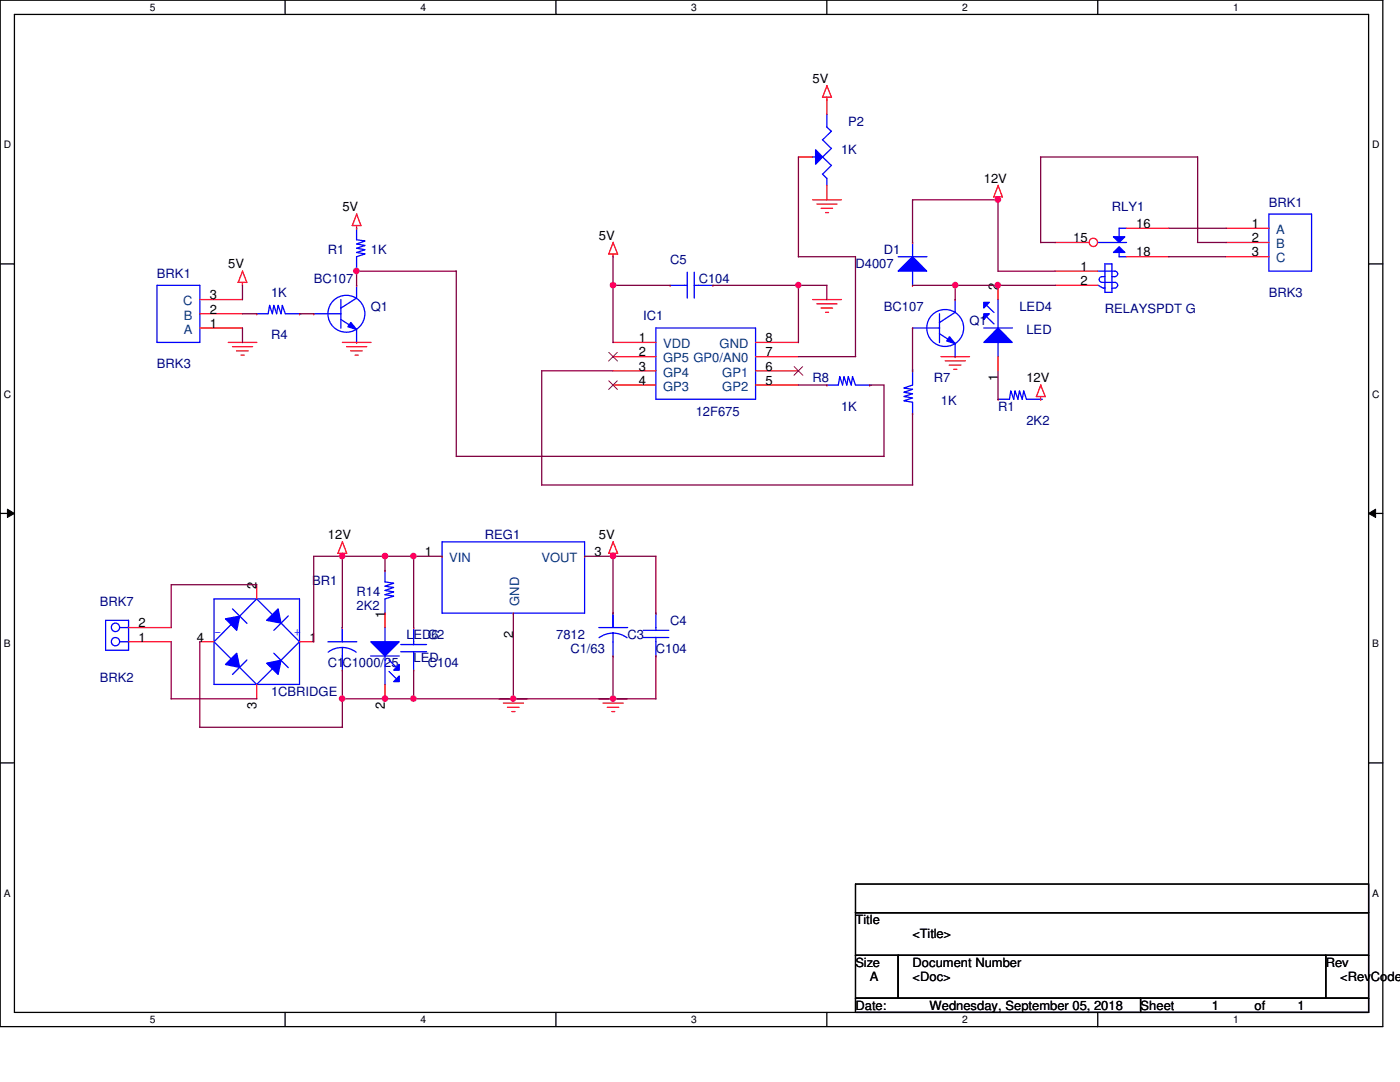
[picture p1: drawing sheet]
<svg xmlns="http://www.w3.org/2000/svg" width="279mm" height="216mm" viewBox="0 0 279 216" stroke-linecap="round" stroke-linejoin="round" font-family="sans-serif">
<path d="M0 0h276v204.9h-276zM2.9 2.9h270.2v199.1h-270.2z" fill="none" stroke="#000" stroke-width=".25"/>
<g fill="#fff">
<path d="M29.9 .3h1.1v2.3h-1.1z"/>
<path d="M29.9 202.3h1.1v2.3h-1.1z"/>
</g>
<path d="M56.9 0v2.9M56.9 202v2.9" fill="none" stroke="#000" stroke-width=".25"/>
<g fill="#fff">
<path d="M83.9 .3h1.1v2.3h-1.1z"/>
<path d="M83.9 202.3h1.1v2.3h-1.1z"/>
</g>
<path d="M111 0v2.9M111 202v2.9" fill="none" stroke="#000" stroke-width=".25"/>
<g fill="#fff">
<path d="M138 .3h1.1v2.3h-1.1z"/>
<path d="M138 202.3h1.1v2.3h-1.1z"/>
</g>
<path d="M165 0v2.9M165 202v2.9" fill="none" stroke="#000" stroke-width=".25"/>
<g fill="#fff">
<path d="M192 .3h1.1v2.3h-1.1z"/>
<path d="M192 202.3h1.1v2.3h-1.1z"/>
</g>
<path d="M219.1 0v2.9M219.1 202v2.9" fill="none" stroke="#000" stroke-width=".25"/>
<g fill="#fff">
<path d="M246.1 .3h1.1v2.3h-1.1z"/>
<path d="M246.1 202.3h1.1v2.3h-1.1z"/>
<path d="M.8 27.8h1.4v2.2h-1.4z"/>
<path d="M273.9 27.8h1.4v2.2h-1.4z"/>
<path d="M.8 77.6h1.4v2.2h-1.4z"/>
<path d="M273.9 77.6h1.4v2.2h-1.4z"/>
</g>
<path d="M0 52.7h2.9M273.1 52.7h2.9" fill="none" stroke="#000" stroke-width=".25"/>
<g fill="#fff">
<path d="M.8 127.3h1.3v2.3h-1.3z"/>
<path d="M273.9 127.3h1.3v2.3h-1.3z"/>
</g>
<path d="M0 102.4h2.9M273.1 102.4h2.9" fill="none" stroke="#000" stroke-width=".25"/>
<path d="M1.5 101.6l1.4 .8-1.4 .9zM273.1 102.4l1.4-.8v1.7z" fill="#000"/>
<path d="M1.5 101.6l1.4 .8-1.4 .9zM273.1 102.4l1.4-.8v1.7z" fill="none" stroke="#000" stroke-width=".2"/>
<g fill="#fff">
<path d="M.8 177.1h1.3v2.3h-1.3z"/>
<path d="M273.9 177.1h1.3v2.3h-1.3z"/>
</g>
<path d="M0 152.2h2.9M273.1 152.2h2.9M170.7 176.4h102.4v25.6h-102.4zM170.7 182.1h102.4M170.7 190.6h102.4M170.7 199.2h102.4M179.2 190.6v8.6M227.6 199.2v2.8M264.6 190.6v8.6" fill="none" stroke="#000" stroke-width=".25"/>
<g fill="none" stroke="#f00" stroke-width=".25">
<path d="M165 19.4v.6M165 17.1l.9 2.3M165.1 17.1l-1 2.3h1.8M162.2 39.9h5.7M198.3 39.3h1.7M199.2 39.3v.6M199.2 37l.9 2.3M199.2 37l-.9 2.3M47.5 56.3h1.7M48.4 56.3v.7M48.4 54.1l.9 2.3M48.4 54.1l-.9 2.2"/>
<path d="M70.3 45h1.7M71.2 45v.6M71.2 42.7l.9 2.3M71.2 42.7l-.9 2.3M121.5 50.7h1.7M122.3 50.7v.6M122.3 48.4l1 2.3M122.4 48.3l-.9 2.4M162.2 59.8h5.7M163 40.7h4M163.9 41.6h2.3M164.8 42.4h.6"/>
<path d="M45.6 68.3h5.7M46.4 69.2h4M47.2 70h2.3M48.1 70.9h.6M68.3 68.3h5.7M69.2 69.2h4M70 70h2.3M70.9 70.9h.6M163 60.6h4M163.9 61.5h2.3M164.8 62.3h.6M182.1 74h.1"/>
<path d="M187.8 71.2h5.7M188.6 72h4.1M189.4 72.9h2.4M190.3 73.7h.7M199.2 79.7h.1M206.8 79.1h1.8M207.7 79.7h.1M207.7 79.1v.6M207.7 76.8l.9 2.4M207.7 76.8l-.9 2.3M182.1 82.5h.1M67.4 110.4h1.8"/>
<path d="M68.3 110.4v.6M68.3 108.1l.9 2.3M68.4 108.1l-1 2.3M121.5 110.4h1.7M122.3 110.4v.6M122.3 108.1l1 2.3M122.4 108.1l-.9 2.3M68.3 125.2h.1M68.3 133.7h.1M82.5 125.2h.1M82.5 133.7h.1M99.6 139.4h5.7"/>
<path d="M119.5 139.4h5.8M100.5 140.3h4M101.3 141.1h2.3M102.2 142h.6M120.4 140.3h4M121.2 141.1h2.3M122.1 142h.6"/>
</g>
<path d="M182.1 73.7v3.1l-1.7 .6 1.7 .3-1.7 .6 1.7 .3-1.7 .5 1.7 .3-1.7 .6 1.7 .3v2.3M199.1 79.7h2.4l.2-1.7 .6 1.7 .3-1.7 .6 1.7 .3-1.7 .5 1.7 .3-1.7 .6 1.7h3.1M65.4 128.1h5.8M68.3 129.2l1.5 .2 1.3 .7M68.3 129.2l-1.5 .2-1.3 .7M68.3 125.2v2.9M68.3 129.2v4.6M80 130h5.1M80 128.6h5.1M82.5 125.2v3.5M82.5 130v3.8" fill="none" stroke="#00f" stroke-width=".25"/>
<path d="M199.2 65.4l2.8 2.9h-5.7z" fill="#00f"/>
<path d="M199.2 65.4l2.8 2.9h-5.7z" fill="none" stroke="#00f" stroke-width=".25"/>
<path d="M196.3 62.6h1.1l-1.1 1.2z" fill="#00f"/>
<path d="M196.3 62.6h1.1l-1.1 1.2z" fill="none" stroke="#00f" stroke-width=".25"/>
<path d="M196.3 60.3h1.1l-1.1 1.2z" fill="#00f"/>
<g fill="none" stroke="#00f" stroke-width=".25">
<path d="M68 59.8v5.7M71.2 56.9v2.6M71.2 59.5l-3.2 2M199.2 59.7v5.7M62.6 62.6h5.5M68 63.8l3.2 2M71.2 65.7v2.7M196.3 60.3h1.1l-1.1 1.2zM196.3 65.4h5.8M196.9 63.2l1.5 1.4M196.9 60.9l1.5 1.5M199.2 68.3v2.9"/>
<circle cx="69.1" cy="62.6" r="3.7"/>
</g>
<path d="M199.2 56.9v2.9M199.2 71.2v2.8" fill="none" stroke="#f00" stroke-width=".25"/>
<path d="M70 64.3l1.2 1.4-1.8-.5z" fill="#00f"/>
<path d="M70 64.3l1.2 1.4-1.8-.5z" fill="none" stroke="#00f" stroke-width=".25"/>
<path d="M71.2 56.9h.1M62.6 62.6h.1M71.2 68.3h.1" fill="none" stroke="#f00" stroke-width=".25"/>
<path d="M182.1 51.2l2.9 2.9h-5.8z" fill="#00f"/>
<g fill="none" stroke="#00f" stroke-width=".25">
<path d="M179.2 51.2h5.8M182.1 51.2l2.9 2.9h-5.8zM182.1 48.3v2.9M182.1 54.1v2.8M253.2 42.7h8.5v11.4h-8.5zM130.9 65.4h19.9v14.3h-19.9zM165 76.8h2.3l.3-1.7 .5 1.7 .3-1.7 .6 1.7 .3-1.7 .6 1.7 .2-1.7 .6 1.7h3.2M51.2 119.5l3.5 3.4M51.2 119.5l-3.4 3.5M42.7 128.1l3.7 3.7M46.4 124.3l-3.7 3.8M47.8 133.2l3.5 3.4"/>
<path d="M54.7 130.3l2.8 2.9M54.7 133.1l-3.5 3.5M56 124.3l3.8 3.8M59.8 128l-3.7 3.7"/>
</g>
<g fill="none" stroke="#f00" stroke-width=".25">
<path d="M182.1 56.9h.1M182.1 48.4h.1M244.7 45.6h8.5M244.7 48.4h8.5M244.7 51.2h8.5M122.3 68.3h8.6M122.3 71.2h8.6M122.3 74h8.6M122.3 76.8h8.6M150.8 68.3h8.5M150.8 71.2h8.5M150.8 74h8.5"/>
<path d="M150.8 76.8h8.5M165 76.8h.1M173.6 76.8h.1"/>
</g>
<path d="M121.5 70.3l1.7 1.8M121.5 76l1.7 1.7M123.2 70.3l-1.7 1.8M123.2 76l-1.7 1.7M158.5 73.2l1.7 1.7M160.2 73.2l-1.7 1.7" fill="none" stroke="#804000" stroke-width=".2"/>
<path d="M53.2 123.8l2.3-2.3 .6 2.8z" fill-rule="evenodd" fill="#00f"/>
<path d="M53.2 123.8l2.3-2.3 .6 2.8z" fill="none" stroke="#00f" stroke-width=".25"/>
<path d="M45 132.6l2.2-2.3 .6 2.9z" fill-rule="evenodd" fill="#00f"/>
<path d="M45 132.6l2.2-2.3 .6 2.9z" fill="none" stroke="#00f" stroke-width=".25"/>
<path d="M53.2 132.3l2.9-.6-.6 2.9z" fill-rule="evenodd" fill="#00f"/>
<path d="M53.2 132.3l2.9-.6-.6 2.9z" fill="none" stroke="#00f" stroke-width=".25"/>
<path d="M45 123.5l2.8-.6-.6 2.9z" fill-rule="evenodd" fill="#00f"/>
<g fill="none" stroke="#00f" stroke-width=".25">
<path d="M42.7 119.5h17.1v17.1h-17.1zM76.8 113.8v2.3l1.8 .3-1.8 .6 1.8 .2-1.8 .6 1.8 .3-1.8 .6 1.8 .3-1.8 .5v3.2M88.2 108.1h28.5v14.2h-28.5zM21.1 123.8h4.6v6h-4.6zM23.9 128.1h1.8M23.9 125.2h1.8M45 123.5l2.8-.6-.6 2.9zM46.4 121.5l2.9 2.9M49.3 131.7l-2.9 2.9M57.5 122.9l-2.8 2.9"/>
<circle cx="23" cy="125.2" r=".84"/>
<circle cx="23" cy="128" r=".83"/>
</g>
<path d="M51.2 116.7v2.8M76.8 113.8h.1M88.2 111h.1M116.7 111h.1M25.7 128.1h8.5M25.7 125.2h8.5M39.9 128.1h2.8M51.2 136.6v2.8M59.8 128.1h2.8M76.8 122.3h.1M102.4 122.3h.1" fill="none" stroke="#f00" stroke-width=".25"/>
<path d="M223.4 49.2l1.1 1.2h-2.3z" fill="#00f"/>
<path d="M223.4 49.2l1.1 1.2h-2.3z" fill="none" stroke="#00f" stroke-width=".25"/>
<path d="M222.2 47.2h2.3l-1.1 1.2z" fill="#00f"/>
<g fill="none" stroke="#00f" stroke-width=".25">
<path d="M31.3 56.9h8.6v11.4h-8.6zM71.2 45.5v2.3l1.7 .3-1.7 .6 1.7 .3-1.7 .5 1.7 .3-1.7 .6 1.7 .3-1.7 .5v3.2M219.1 54.1h3.4a.55 .55 0 0 1 .6 .6 .55 .55 0 0 1-.6 .5h-.6M219.1 56.9l.5 .3M219.1 48.4h5.7M219.7 57.2l.3 .2 .6 .1M219.9 55.2h.6M219.9 55.2a.57 .57 0 0 0-.5 .6 .57 .57 0 0 0 .5 .5h2.6a.57 .57 0 0 1 .6 .6 .57 .57 0 0 1-.6 .6h-.6M220.5 52.7h1.4M220.5 52.7v5.7M220.5 58.3h1.5M221.9 52.6v5.7"/>
<path d="M222.2 47.2h2.3l-1.1 1.2zM223.4 45.5v1.7M223.4 50.4v.9M223.4 45.6h1.4M223.4 51.2h1.4M51.2 62.6h2.3l.3-1.7 .6 1.7 .3-1.7 .5 1.7 .3-1.7 .6 1.7 .2-1.7 .6 1.7h3.2M119.5 125.2h5.8M122.3 126.3l1.5 .3 1.3 .7M122.3 126.3l-1.4 .3-1.4 .7M122.3 122.3v2.9M122.3 126.3v4.6M128.4 127.2h5.1"/>
<path d="M128.4 125.8h5.1M130.9 122.3v3.5M130.9 127.2v3.7"/>
</g>
<g fill="none" stroke="#f00" stroke-width=".25">
<path d="M39.9 59.8h8.5M71.2 45.6h.1M71.2 54.1h.1M210.6 48.4h6.8M210.6 54.1h8.5M210.6 56.9h8.5M224.8 45.6h8.5M224.8 51.2h8.5M39.9 65.4h8.5M39.9 62.6h8.5M51.2 62.6h.1M59.8 62.6h.1"/>
<path d="M122.3 122.3h.1M122.3 130.9h.1M130.9 122.3h.1M130.9 130.9h.1"/>
<circle cx="218.2" cy="48.4" r=".83"/>
</g>
<path d="M162.8 29.9l1.4 1.4-1.4 1.5z" fill="#00f"/>
<path d="M162.1 31.3h.7M162.8 29.9l1.4 1.4-1.4 1.5zM164.1 34.7l.9 .9M164.1 31.3l1.8 1.7M164.1 27.9l1.8 1.7M165 25.3l.9 .9M165 22.7v2.7M165 35.6v1.4M165.9 33l-1.7 1.8M165.9 29.6l-1.7 1.7M165.9 26.2l-1.7 1.7" fill="none" stroke="#00f" stroke-width=".25"/>
<path d="M165 19.9v2.9M159.3 31.3h2.9M165 37v2.9" fill="none" stroke="#f00" stroke-width=".25"/>
<path d="M74 128.1h5.7l-2.9 2.8z" fill="#00f"/>
<path d="M74 128.1h5.7l-2.9 2.8z" fill="none" stroke="#00f" stroke-width=".25"/>
<path d="M79.7 132.6v1.1h-1.1z" fill="#00f"/>
<path d="M79.7 132.6v1.1h-1.1z" fill="none" stroke="#00f" stroke-width=".25"/>
<path d="M79.7 134.9v1.1h-1.1z" fill="#00f"/>
<g fill="none" stroke="#00f" stroke-width=".25">
<path d="M133.7 56.9h3.5M137.2 54.3v5.2M138.5 56.9h3.8M138.6 54.3v5.2M190.6 59.8v2.6M182.1 65.4h5.4M187.5 62.6v5.8M187.5 66.6l3.2 2M190.6 68.6v2.6M190.6 62.3l-3.1 2.1M74 130.9h5.7M76.8 125.2v2.9"/>
<path d="M76.8 130.9v5.7M77.6 131.7l1.5 1.5M77.6 134l1.5 1.5M79.7 134.9v1.1h-1.1z"/>
<circle cx="188.6" cy="65.4" r="3.7"/>
</g>
<path d="M133.7 56.9h.1M142.3 56.9h.1M76.8 122.3v2.9M76.8 136.6v2.8" fill="none" stroke="#f00" stroke-width=".25"/>
<path d="M189.5 67.2l1.1 1.4-1.7-.6z" fill="#00f"/>
<path d="M189.5 67.2l1.1 1.4-1.7-.6z" fill="none" stroke="#00f" stroke-width=".25"/>
<path d="M190.6 59.8h.1M182.1 65.4h.1M190.6 71.2h.1" fill="none" stroke="#f00" stroke-width=".25"/>
<g fill="none" stroke="#800040" stroke-width=".25">
<path d="M159.3 31.3v20M182.1 39.8v8.6M182.1 39.9h17.1M199.2 39.9v14.2M207.6 31.3h31.4M207.7 31.3v17.1M239 31.3v17.1M48.4 56.9v2.9M91.1 54.1v37M91.1 54.1h-19.9v2.9M122.3 56.9h11.5M122.3 51.2v17.2"/>
<path d="M142.3 56.9h22.8M159.3 51.2h11.4M159.3 56.9v11.5M165 56.9v2.9M170.7 51.2v20M182.1 56.9h28.5M190.6 56.9v2.9M199.2 54.1h11.4M207.7 48.4h2.9M233.3 51.2h11.4M233.3 45.6h11.4M239 48.4h5.7"/>
<path d="M48.4 62.6h2.9M48.4 65.4v3M59.8 62.6h2.9M108.1 74h14.2M108.1 74v22.8h74.1M159.3 76.8h5.8M159.3 71.2h11.5M173.6 76.8h2.8v14.3M182.1 65.4v8.6M199.2 74v5.7M91.1 91.1h85.3M182.1 82.5v14.3"/>
<path d="M51.3 116.7h-17.1v8.6M68.3 111v14.3M76.8 111v2.9M82.5 111v14.3M88.3 111h-25.7v17.1M116.7 111h14.2v11.4M122.3 111v11.4M34.2 139.4h17.1M34.2 128.1v11.4M39.9 128.1v17h28.5M68.3 133.7v11.5M68.3 139.4h62.6"/>
<path d="M82.5 133.7v5.8M102.4 122.3v17.2M122.3 130.9v8.6M130.9 130.9v8.6"/>
</g>
<circle cx="68.3" cy="111" r=".56" fill="#f0f"/>
<circle cx="68.3" cy="111" r=".56" fill="none" stroke="#f0f" stroke-width=".25"/>
<circle cx="122.3" cy="111" r=".56" fill="#f0f"/>
<circle cx="122.3" cy="111" r=".56" fill="none" stroke="#f0f" stroke-width=".25"/>
<circle cx="122.3" cy="139.4" r=".56" fill="#f0f"/>
<circle cx="122.3" cy="139.4" r=".56" fill="none" stroke="#f0f" stroke-width=".25"/>
<circle cx="71.1" cy="54.1" r=".56" fill="#f0f"/>
<circle cx="71.1" cy="54.1" r=".56" fill="none" stroke="#f0f" stroke-width=".25"/>
<circle cx="190.6" cy="56.9" r=".56" fill="#f0f"/>
<circle cx="190.6" cy="56.9" r=".56" fill="none" stroke="#f0f" stroke-width=".25"/>
<circle cx="159.3" cy="56.9" r=".55" fill="#f0f"/>
<circle cx="159.3" cy="56.9" r=".55" fill="none" stroke="#f0f" stroke-width=".25"/>
<circle cx="199.1" cy="39.8" r=".56" fill="#f0f"/>
<circle cx="199.1" cy="39.8" r=".56" fill="none" stroke="#f0f" stroke-width=".25"/>
<circle cx="199.1" cy="56.9" r=".56" fill="#f0f"/>
<circle cx="199.1" cy="56.9" r=".56" fill="none" stroke="#f0f" stroke-width=".25"/>
<circle cx="68.3" cy="139.4" r=".56" fill="#f0f"/>
<circle cx="68.3" cy="139.4" r=".56" fill="none" stroke="#f0f" stroke-width=".25"/>
<circle cx="76.8" cy="139.4" r=".56" fill="#f0f"/>
<circle cx="76.8" cy="139.4" r=".56" fill="none" stroke="#f0f" stroke-width=".25"/>
<circle cx="122.3" cy="56.9" r=".56" fill="#f0f"/>
<circle cx="122.3" cy="56.9" r=".56" fill="none" stroke="#f0f" stroke-width=".25"/>
<circle cx="82.5" cy="139.4" r=".56" fill="#f0f"/>
<circle cx="82.5" cy="139.4" r=".56" fill="none" stroke="#f0f" stroke-width=".25"/>
<circle cx="76.8" cy="111" r=".56" fill="#f0f"/>
<circle cx="76.8" cy="111" r=".56" fill="none" stroke="#f0f" stroke-width=".25"/>
<circle cx="102.4" cy="139.4" r=".55" fill="#f0f"/>
<circle cx="102.4" cy="139.4" r=".55" fill="none" stroke="#f0f" stroke-width=".25"/>
<circle cx="82.5" cy="111" r=".56" fill="#f0f"/>
<circle cx="82.5" cy="111" r=".56" fill="none" stroke="#f0f" stroke-width=".25"/>
<g font-size="2.5">
<text x="162.2" y="16.6">5V</text>
<text x="196.3" y="36.4">12V</text>
<text x="68.3" y="42.2">5V</text>
<text x="119.5" y="47.8">5V</text>
<text x="226.8" y="45.5">16</text>
<text x="249.8" y="45.5">1</text>
<text x="45.6" y="53.5">5V</text>
<text x="214.2" y="48.3">15</text>
<text x="226.8" y="51.2">18</text>
<text x="249.8" y="48.3">2</text>
<text x="249.8" y="51.2">3</text>
<text x="41.9" y="59.7">3</text>
<text x="199.1" y="57.8" transform="rotate(-90 199.1 57.8)">2</text>
<text x="215.6" y="54.1">1</text>
<text x="215.6" y="56.9">2</text>
<text x="41.9" y="65.4">1</text>
<text x="41.9" y="62.6">2</text>
<text x="127.5" y="68.3">1</text>
<text x="127.5" y="71.1">2</text>
<text x="152.8" y="71.1">7</text>
<text x="152.8" y="68.3">8</text>
<text x="127.5" y="74">3</text>
<text x="127.5" y="76.8">4</text>
<text x="152.8" y="76.8">5</text>
<text x="152.8" y="74">6</text>
<text x="199.1" y="76.1" transform="rotate(-90 199.1 76.1)">1</text>
<text x="204.9" y="76.3">12V</text>
<text x="65.4" y="107.6">12V</text>
<text x="119.5" y="107.6">5V</text>
<text x="84.8" y="111">1</text>
<text x="118.7" y="111">3</text>
<text x="51.2" y="117.5" transform="rotate(-90 51.2 117.5)">2</text>
<text x="27.6" y="125.2">2</text>
<text x="76.8" y="123.2" transform="rotate(-90 76.8 123.2)">1</text>
<text x="27.6" y="128">1</text>
<text x="39.3" y="128">4</text>
<text x="61.8" y="128">1</text>
<text x="102.4" y="127.3" transform="rotate(-90 102.4 127.3)">2</text>
<text x="51.2" y="141.5" transform="rotate(-90 51.2 141.5)">3</text>
<text x="76.8" y="141.5" transform="rotate(-90 76.8 141.5)">2</text>
<text x="170.7" y="184.4">Title</text>
<text x="182.1" y="187.2">&lt;Title&gt;</text>
<text x="170.7" y="192.9">Size</text>
<text x="173.6" y="195.7">A</text>
<text x="182.1" y="195.7">&lt;Doc&gt;</text>
<text x="182.1" y="192.9">Document Number</text>
<text x="264.6" y="192.9">Rev</text>
<text x="267.5" y="195.7">&lt;RevCode&gt;</text>
<text x="170.7" y="201.5">Date:</text>
<text x="185.5" y="201.5">Wednesday, September 05, 2018</text>
<text x="227.6" y="201.5">Sheet</text>
<text x="241.9" y="201.5">1</text>
<text x="250.4" y="201.5">of</text>
<text x="258.9" y="201.5">1</text>
</g>
<g font-size="2.5" fill="#000080">
<text x="169.3" y="25.1">P2</text>
<text x="167.9" y="30.8">1K</text>
<text x="253.2" y="41.3">BRK1</text>
<text x="221.9" y="42.2">RLY1</text>
<text x="65.4" y="50.7">R1</text>
<text x="74" y="50.7">1K</text>
<text x="133.7" y="52.7">C5</text>
<text x="170.7" y="53.5">D4007</text>
<text x="176.4" y="50.7">D1</text>
<text x="31.3" y="55.5">BRK1</text>
<text x="54.1" y="59.2">1K</text>
<text x="62.6" y="56.4">BC107</text>
<text x="139.4" y="56.4">C104</text>
<text x="253.2" y="59.2">BRK3</text>
<text x="74" y="62.1">Q1</text>
<text x="128.4" y="63.8">IC1</text>
<text x="176.4" y="62.1">BC107</text>
<text x="193.5" y="64.9">Q1</text>
<text x="203.5" y="62.1">LED4</text>
<text x="220.5" y="62.4">RELAYSPDT G</text>
<text x="54.1" y="67.7">R4</text>
<text x="204.9" y="66.6">LED</text>
<text x="31.3" y="73.4">BRK3</text>
<text x="162.2" y="76.3">R8</text>
<text x="186.4" y="76.3">R7</text>
<text x="138.9" y="83.1">12F675</text>
<text x="167.9" y="82">1K</text>
<text x="187.8" y="80.9">1K</text>
<text x="199.2" y="82">R1</text>
<text x="204.9" y="84.8">2K2</text>
<text x="96.8" y="107.6">REG1</text>
<text x="62.3" y="116.7">BR1</text>
<text x="71.2" y="119">R14</text>
<text x="19.9" y="120.9">BRK7</text>
<text x="71.2" y="121.8">2K2</text>
<text x="133.7" y="124.6">C4</text>
<text x="81.1" y="127.5">LED6</text>
<text x="85.4" y="127.5">C2</text>
<text x="111" y="127.5">7812</text>
<text x="113.8" y="130.3">C1/63</text>
<text x="125.2" y="127.5">C3</text>
<text x="130.9" y="130.3">C104</text>
<text x="19.9" y="136">BRK2</text>
<text x="65.4" y="133.2">C1C1000/25</text>
<text x="82.5" y="132">LED</text>
<text x="85.4" y="133.2">C104</text>
<text x="54.1" y="138.9">1CBRIDGE</text>
</g>
<g font-size="2.5" fill="#004080">
<text x="254.7" y="46.7">A</text>
<text x="254.7" y="49.5">B</text>
<text x="254.7" y="52.4">C</text>
<text x="36.6" y="60.9">C</text>
<text x="36.7" y="63.8">B</text>
<text x="36.7" y="66.6">A</text>
<text x="132.3" y="69.5">VDD</text>
<text x="143.6" y="69.5">GND</text>
<text x="132.3" y="72.3">GP5 GP0/AN0</text>
<text x="132.3" y="75.1">GP4</text>
<text x="132.3" y="78">GP3</text>
<text x="144.1" y="75.1">GP1</text>
<text x="144.1" y="78">GP2</text>
<text x="89.7" y="112.1">VIN</text>
<text x="108" y="112.1">VOUT</text>
<text x="103.6" y="120.9" transform="rotate(-90 103.6 120.9)">GND</text>
</g>
<g font-size="2.5" fill="#00f">
<text x="42.7" y="127">-</text>
<text x="58.6" y="127">+</text>
</g>
<g font-size="2">
<text x="29.9" y="2.2">5</text>
<text x="83.9" y="2.2">4</text>
<text x="138" y="2.2">3</text>
<text x="192" y="2.2">2</text>
<text x="246.1" y="2.2">1</text>
<text x=".8" y="29.6">D</text>
<text x="273.9" y="29.6">D</text>
<text x=".8" y="79.4">C</text>
<text x="273.9" y="79.4">C</text>
<text x=".8" y="129.2">B</text>
<text x="273.9" y="129.2">B</text>
<text x=".8" y="178.9">A</text>
<text x="273.9" y="178.9">A</text>
<text x="29.9" y="204.1">5</text>
<text x="83.9" y="204.1">4</text>
<text x="138" y="204.1">3</text>
<text x="192" y="204.1">2</text>
<text x="246.1" y="204.1">1</text>
</g>
</svg>
